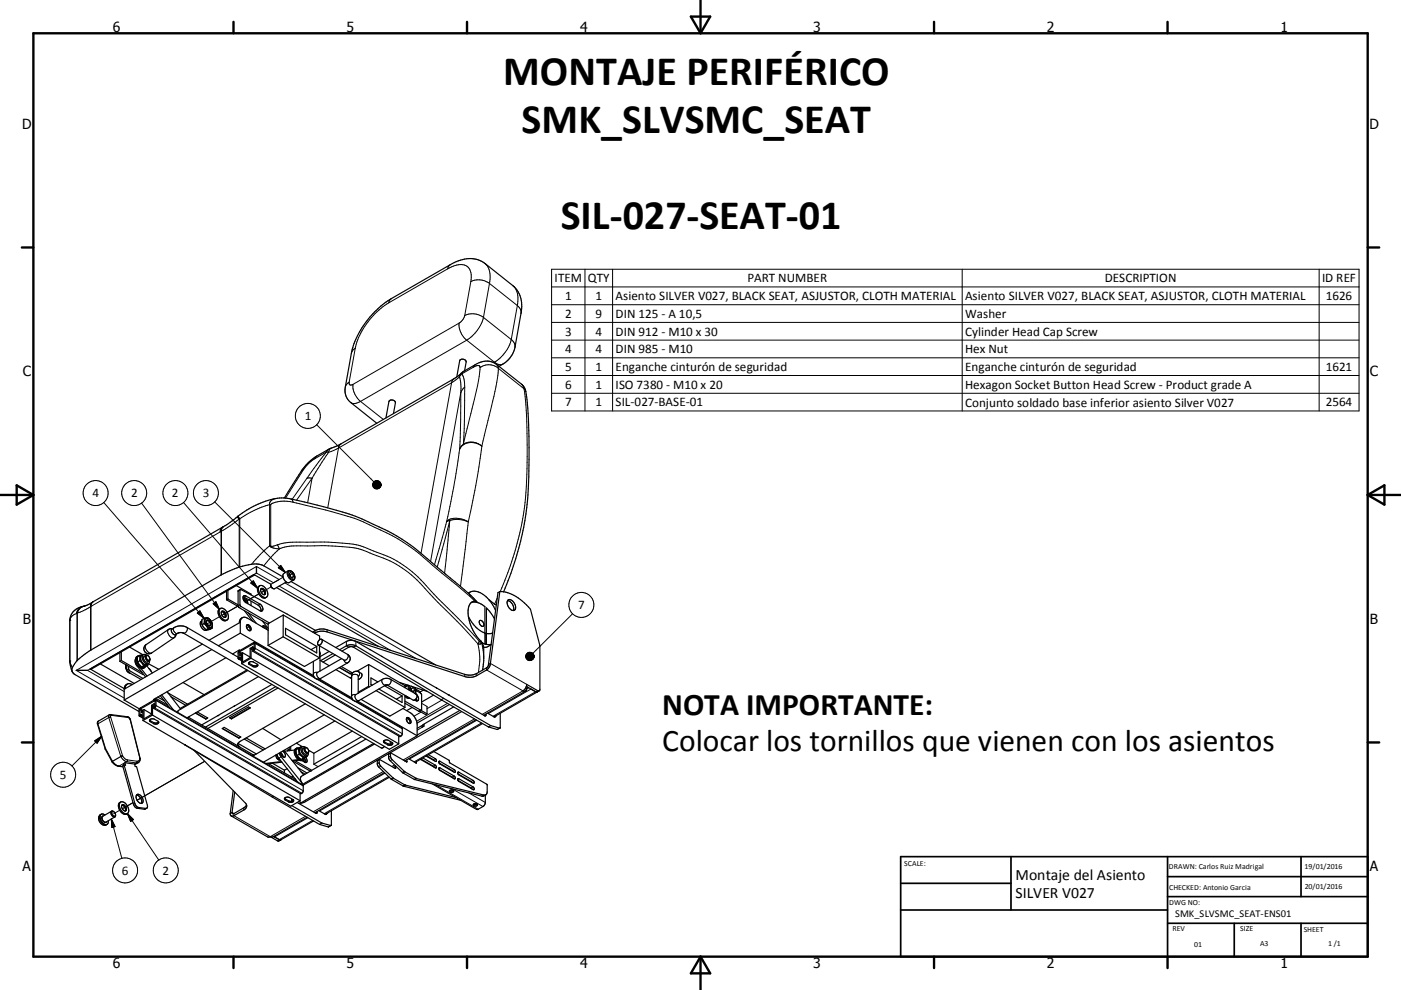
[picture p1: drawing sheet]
<svg xmlns="http://www.w3.org/2000/svg" width="420mm" height="297mm" viewBox="0 0 420 297" stroke-linecap="round" stroke-linejoin="round" font-family="sans-serif">
<g fill="none" stroke="#000" stroke-width=".3">
<path d="M135 79.4l-.4 .4-.4 .9M145.4 79a6.1 6.1 0 0 1 1.3 6M116.5 90.9a23 23 0 0 0-10 13.6M117.3 89.6l-.4 .4-.4 .9M134.2 80.7l-17.7 10.2M134.2 80.7a5.5 5.5 0 0 1 6-.6 4.7 4.7 0 0 1 1 4.4M137.7 96.9a6.1 6.1 0 0 0 2.2 5.2M137.7 96.9l-31.9 18.4M139.3 94.7a5.4 5.4 0 0 1 5.6 .5M139.3 94.7l-.7 1.4-.9 .8M141.2 84.5a5.4 5.4 0 0 1 5.5 .5M141.2 84.5l-1.9 10.2"/>
<path d="M144.9 95.2a11.6 11.6 0 0 1-5 6.9M144.9 95.2l8.4 6.7M146.7 85l-1.8 10.2M146.7 85l8.4 6.7M153.7 85.7a6 6 0 0 1 1.4 6M155.1 91.7a2.51 2.51 0 0 1 1.1 2.3M155.1 91.7l-1.8 10.2M165.4 80.8h242.1v42.5h-242.1zM165.4 86.1h242.1M165.4 91.4h242.1M165.4 96.7h242.1M175.4 80.8v42.5"/>
<path d="M183.7 80.8v42.5M288.5 80.8v42.5M395.5 80.8v42.5M104.7 114.7l-.8 .6-.4 .9M104.7 114.7a.66 .66 0 0 0 .3 .8 .66 .66 0 0 0 .8-.2M105.8 115.3a6 6 0 0 0 2.3 5.1M106.5 104.5l-.8 .7-.4 .8M106.5 104.5l-1.8 10.2M135.4 114.8l-33.9 19.6M135.4 114.8l-9.2 51.2M136.2 113.6l-.5 .4-.3 .8M137.7 113.1l-2.3 1.7"/>
<path d="M137.7 113.1l.4 1.5 .1 3.1M138.2 117.7l-.4 17M138.2 117.7l-9.1 50.7M138.3 112l-.6 1.1M138.4 112.2l-.7 .9M138.4 112.2a6.2 6.2 0 0 1 .9 4M139.1 111.4l-.7 .8M139.3 116.2l-.4 17.1M139.3 116.2l-1.1 1.5M139.9 102.1l-31.8 18.3M139.9 102.1l8.3 6.6M141.9 110.2l-3.5 2"/>
<path d="M141.9 110.2l1.5-.5 .4 .1 .1 .5M142.6 109.4l-.7 .8M143.9 110.3l-.7 5.3-4.3 17.7M143.9 110.3a4.3 4.3 0 0 1 5.5 .2M148.2 108.7a2.27 2.27 0 0 0 2.6 .5M148.2 108.7l-.2 .1M148.9 109.3l.4 .5 .1 .7M149.4 110.5l7.7 6.1M149.4 110.5v.7a212.9 212.9 0 0 1-4.9 22.7M153.3 101.9a2.47 2.47 0 0 1 1.1 2.3M153.3 101.9a11.4 11.4 0 0 1-5.1 6.8M156.4 115.3l.7 1.3"/>
<path d="M157.1 116.6l.3 2.4a207.7 207.7 0 0 1 .2 29.8 93 93 0 0 1-7.6 28.7M157.1 116.6l.5 .9M165.4 102h242.1M165.4 107.3h242.1M165.4 112.7h242.1M165.4 118h242.1M94.4 137.6l-1.6 1.2-1.6 1.8-5.6 8.8M94.9 127.4l17.2 17.2M95.1 136.8l-.7 .8M97.9 135.6l-3.5 2M97.9 135.6l.6 .1M97.9 135.6l-3.8 4.9-6.5 9.3"/>
<path d="M98.5 135.7l-4.9 7.8M98.6 134.8l-.7 .8M99.3 134.4l-.5 .5-.3 .8M101.5 134.4l-3 1.3M101.5 134.4l-3.2 18M102.2 133.2l-.5 .6-.2 .6M108.1 120.4a2.73 2.73 0 0 1-3 .4M108.1 120.4l6.8 5.4M137.8 134.7l-1.8 11.4-2.1 10.4M138 134.4l-.2 .3M138.9 133.3l-.9 1.1M138.9 133.3a4.6 4.6 0 0 1 5.2 .3"/>
<path d="M144.1 133.6a4.5 4.5 0 0 0-6.1 .8M144.1 133.6l.4 .3M144.5 133.9l-1.9 11.8-2.2 10.9M31.1 150.8l30.1 34.7M42.4 150.9l23.4 31.9M55 150.8l22.2 25.7M64.4 150.6l21.2 21.2M66 159.6l-38.7 22.3M66.6 158.2l-.3 .3-.3 1.1M66.7 158.2l-.4 .9v13.4M66.8 158.1l-.4 1v13.3M67 158l-.3 .2"/>
<path d="M71.2 155l.4 .8M71.3 154.9l.4 .8M71.3 154.9h.1M71.4 154.9l.5 .8M71.4 154.8v.1M71.6 155.8l-2.6 2-3 1.8M71.7 155.7l-.1 .1M71.7 155.7v14.4M71.9 155.7v14.4M71.9 155.7h-.2M80.8 151.4l-4.6 1.7-4.3 2.6M80.8 151.4v12.4"/>
<path d="M80.8 151.4h.4M81.2 151.4v12.5M82.6 149.6a1.85 1.85 0 0 0-1.8 1.8M87.3 149.7l.4 .3 .2 .7M87.9 150.7a8 8 0 0 0-6.7 .7M87.9 150.7l9.7 2.3a63.5 63.5 0 0 1 12.3 4 61.2 61.2 0 0 1 16.3 9.6l14.8 12.4M91 140.8l-.7 .6M92 143.5h1.6M93.6 143.5l-4.7 6.6M93.6 143.5l-1.4 7.3M133.9 156.5a5.3 5.3 0 0 1 6.5 .1M133.9 156.5l-3.6 12.9"/>
<path d="M134.9 156.2l-1.6 15.8M134.9 156.2l-3.8 13.9M134.9 156.2l-1 .3M134.9 156.2l2.5-.4 1.4 .2 1.6 .6M140.4 156.6l-2.3 19.3M71.9 177l-.5 .4M73.7 178.8l-.5 .3M75.2 174.9l.8-.7 1.2 2.3zM77.6 178.2l-3.9 2.3M80.8 163.8h.4M80.8 163.8l1 .6 1.9 .3M80.8 163.8l-2.8 2.6-2.6 2.9"/>
<path d="M81.2 163.9h.1M81.3 176.1l-2.9 1.7 .3-.3M83.1 163.5l.6 1.2M83.1 163.5a21.1 21.1 0 0 1 8.9-.8h7.4a28.3 28.3 0 0 1 9.7 1.4l2 .8a35.5 35.5 0 0 1 18.2 12.5l9.7 9.8 4.7 5.2M83.1 163.5l-1.8 .4M83.4 170.3l.8-.7 1.4 2.2zM83.7 175.8l33.4 19.3M83.7 164.7l1.1-.4a15.5 15.5 0 0 1 5.2-.5h2.2a75 75 0 0 1 15.3 .8l3.4 1.3a35.2 35.2 0 0 1 18 12.3l9.7 9.8 4.7 5.2M83.7 164.7l-2.4 2.4-2.2 2.7M84.9 173.2l-3.7 2.1M85.3 171.9l-.4 .3M85.4 174.9l39.4 22.7"/>
<path d="M86.4 171.3a1.83 1.83 0 0 0 1.6 2.7M86.6 171.4a1.57 1.57 0 0 1 1.5 .8 1.57 1.57 0 0 1-.1 1.6 1.65 1.65 0 0 1-1.4-2.4zM140.7 178.2l.3 .8M141 179l1.3 1.3M149.1 179.5l-.8 1.7M20.9 186.2h.1M20.9 198.3h.1M20.9 198.3l.8 2M20.9 186.1v12.2M22.9 184.1a2.41 2.41 0 0 0-2 2.1M23.1 184v14.2M23.1 184l-.2 .1"/>
<path d="M23.2 183.9v14.2M23.2 183.9l-.1 .1M24.7 182l-1.2 .9-.4 1.1M24.9 181.9a2.78 2.78 0 0 0-2 2.2M25 181.9l-1.1 .6-.7 1.4M25.2 181.8l-.3 .1M27.1 182l-2.1 1.2-1.8 .7M27.2 182v13.1M27.2 182h-.1M27.2 181.5l-.1 .5M27.2 181.4v.6M27.3 181.9v13.1"/>
<path d="M27.3 181.9l-.1 .1M27.4 181l-.2 .4M27.7 180.7l-.4 1.2M27.8 180.7l-.6 .8M27.9 180.6l-.4 .2M37.8 199.5l.2 1.4M41.2 199.6l-.2 .1M43.2 196.9a1.16 1.16 0 0 0 1 1.7M43.8 193.4a1.82 1.82 0 0 0 1.6 2.5M50.5 188.9a1.82 1.82 0 0 0 1.6 2.4M52.1 188.4a1.2 1.2 0 0 0 1.1 1.6M56 188.2a1.15 1.15 0 0 1-1 1.7"/>
<path d="M59.2 183.9l.7-.6 1.3 2.2zM63.9 181.1l.8-.6 1.1 2.3zM65.8 185l-3.7 2.2M66.9 184.4l4.4-2.5-4.7 2.7M71.7 197.3h.1M71.7 195.8l.5 .3M71.8 197.7l.6 .3M71.8 195.5l.7 .4M71.9 181.5l-.5 .3M72 186.7l-.2 .1M72.2 181.9l-.5 .4M74.8 199.1v.3"/>
<path d="M75.8 199.6v.4M76.1 195.2l44.1 25.6M76.1 193.1l.1 .1M76.5 193l18 10.5M76.5 194.5l44.1 25.6M78 181.2l-.6 .4M94.4 189.2v.6M95.8 195.9l.1 .3M98 188.9v.7M103.1 198a1.02 1.02 0 0 0 1.1 .9M103.8 192.4v1.4l.8 .4M104.2 196.3a1.15 1.15 0 0 1-1 1.8"/>
<path d="M106.7 192.4v1.4M143.3 193.2l.6 4.2-.5 4.3M143.7 192.4l.3 .2M143.7 192.4l-.4 .8M144.1 192.6h-.1M144.1 192.4l.3 .4M144.1 192.3v.3M144.3 193.1h-.1M144.4 192.8l-.3 .4h-.8M144.4 192.7v.1M144.4 192.8l.6 4.7M145.4 189.9l.4 .2"/>
<path d="M147 199l10.9 6.3M171.7 184.1l-12 11.9M27.1 200.7h.3M29.3 217.3h-.1M29.4 217.2l-.1 .1M29.4 217.2l2.2 7.4 2.1 3.8M29.5 216.3l-.1 .9M32.6 215.3l3.6 11.7a2.69 2.69 0 0 0 1.8 1.5M32.6 215.3l-3.2 1.9M32.8 214.5l-.2 .8M33.2 215.1l3.6 11.7 .7 .9 .7 .3M33.2 214.4l.2 .2"/>
<path d="M33.2 215.1l-.6 .2M33.4 214.6l5.1 .7M33.4 214.6l-.3 .2 .1 .3M37.2 207.5l-10.9-6.4 50.6-29.2 5.1 2.9 1.7-.9-6.8-3.9-54 31.1 14.3 8.3M37.5 206.6l-.3 .2M38.2 215l.3 .3M38.5 215.3l.5 .6M38.6 200.7l-.6 .3M38.9 201.2l-.6 .4M39 215.9h.1M39 215.9l2.9 11.5-.2 .7-.6 .3M39.1 215.9v.1"/>
<path d="M42 212.9l.5 .4M42 214.4l.1 .1M42.1 212.7l.7 .4M42.1 214.8l.8 .5M45.1 216.2v.3M46.1 216.8v.3M46.4 212.4l44.1 25.6M46.4 210.2l.1 .1M46.8 211.6l44.1 25.6M46.8 210.2l44.1 25.6M94.8 203.7l11.1 6.4M95.1 201.8a1.17 1.17 0 0 0 1 1.7"/>
<path d="M95.3 201.7a1.09 1.09 0 0 0-1.4 .5M105.4 202.9a1.13 1.13 0 0 1 2 0M106.3 210.3l14.3 8.4M106.6 208.4a1.18 1.18 0 0 0 1 1.8M106.7 208.4a1.07 1.07 0 0 0-1.3 .5M107.6 201.6a1.09 1.09 0 0 1-.2 1.5M114.7 203.8a1.15 1.15 0 0 0 1 1.7M117.1 203.8a1.15 1.15 0 0 1-1 1.7M122.5 205.6l-.1 .6 .2 .8M122.6 215.8l-.7 .4M122.8 205.7l-.1 .6 .3 .9M124.3 206.2a1.28 1.28 0 0 1 0 1.8"/>
<path d="M124.6 208.2h.1M126 207.5v.5M126.1 213.1l-.5 .3M126.2 213.6l-2.1 1.3M126.4 211l1.6 .9M126.6 218.2l-1.5 .9M132.5 210l-4.5 2.6M134.2 211l-9.3 5.4M139.3 202.3v.7M142.3 215.7l-21.4 12.3M142.9 202v.7M142.9 216.1l-20.2 11.6"/>
<path d="M144.4 216.9l-20.3 11.7M145.7 214.5l-.4 .2M145.9 200.3v.7l10.9 6.3-12.2 7M148.6 214.8l-.5 .3M149.7 218.5l-.6 .4M157.2 206.9l.6 .3M159.2 206.7l-12.8 7.4M161.2 207.2l-13.4 7.7M28.4 222.3l2.1-1.4-1.4 2.1zM30.5 220.9l-8.9 8.9M33.7 228.4l1 1 1 .5M35.7 229.9h-.2"/>
<path d="M35.7 229.9l1.2 .1M37 229.1l-1.3 .8M38 228.5l3.5 .3M38 228.5l-.6 .3M38.2 228l-.2 .5M38.2 228l2.9 .4M41.1 228.4l-.1 .4-.7 .4M61.4 228.4l-20.3 11.7M71.6 223.8v.1M84.3 227.1l-.7 .4M85.5 239.7v.3M86.7 225.2h-.1"/>
<path d="M90.6 235l-.3 .2M90.8 224.5a1.15 1.15 0 0 0 1 1.7M94.1 226v3.3l1.3 .7M113.7 228.8l-.6 .3M113.7 227.9l-.6 .4M114.2 229.9l-.6 .3M114.9 231.5l-21 12M115.2 222.5v.4M115.4 232l-19.6 11.3M116.2 223.1v.4M116.5 233l-19.3 11.1M117.1 226.8l-.6 .4"/>
<path d="M117.1 226l-.6 .3M117.6 227.9l-.6 .3M117.8 233.4l-.6 .3M118 233.5l-.5 .4M118.3 229.5l-.8 .5M118.6 230.5h-.1M121.2 231.4l-.6 .3M121.3 235.5l-.5 .3M121.4 231.6l-.5 .3M121.5 235.5l-.5 .4M122 228.5l-.1 .1M124.8 233.5l-.6 .3"/>
<path d="M124.9 228.8l-.2 .1M124.9 233.6l-.5 .3M130.5 229.5l-.6 .4M130.5 227.6l-.6 .3M130.7 235.5l12.7 7.3M131.9 228.4l-.3 .2M131.9 230.4l-.3 .2M135.6 236.7l9.2 5.3M136.2 230.9l-.6 .3M136.2 232.8l-.6 .4M137.6 231.7l-.4 .2M137.6 233.6l-.4 .2"/>
<path d="M140.6 237.9l4.9 2.8M141.8 234.1l-.5 .4M141.8 236.1l-.5 .3M145 238.5l-.5 .3M30.2 244.4a2.03 2.03 0 0 0 1.7 3M30.8 244.9a1.13 1.13 0 0 0 1 1.7M30.9 244.8a1.09 1.09 0 0 0-.4 1.1 1.09 1.09 0 0 0 .9 .8l.6-.2M33.4 245.7l3.1 11.8M33.4 245.7l1.1 2.3-1 .2zM35.9 243.1l-1.8 1.1M37 242.4l2.9-1.6-3.2 1.9M38.2 244.1l9.4 13.9"/>
<path d="M38.2 244.1l1.8 1.8-.8 .5zM40.4 241.1l-.4 .2M41.5 242.2l-.4 .3M43.7 242.5l-.4 .3M69.6 243.8l.5 .3v.6l10.9 6.3 10.6-6.1M73.1 242.4v.6M86.5 240.3v.3M91.6 240.1v.4M92.3 245.3l-10 5.8M93.7 246.1l-10.6 6.1M95.1 243.7l-.5 .3M97.9 244.1l-.4 .2"/>
<path d="M99.1 247.7l-.7 .4"/>
<circle cx="92.3" cy="124.8" r="3.8"/>
<circle cx="28.7" cy="147.9" r="3.8"/>
<circle cx="40.2" cy="147.9" r="3.7"/>
<circle cx="52.6" cy="147.9" r="3.7"/>
<circle cx="61.7" cy="147.9" r="3.7"/>
<circle cx="174.3" cy="181.5" r="3.7"/>
<circle cx="18.9" cy="232.4" r="3.8"/>
<circle cx="37.5" cy="261.1" r="3.8"/>
<circle cx="49.7" cy="261.1" r="3.8"/>
</g>
<g fill="none" stroke="#000" stroke-width=".36">
<path d="M139.3 111.3l.5-2.7a1.07 1.07 0 0 0-.9-.8 1.07 1.07 0 0 0-1.1 .5l-.9 4.8M149.6 109.9a9.2 9.2 0 0 0 3.5-2.8l1.2-2.4 1.9-10.7a8.3 8.3 0 0 0-2.5-8.3l-8.3-6.7a8.4 8.4 0 0 0-9.2-.2l-18.9 10.8a26.9 26.9 0 0 0-12 16.4l-1.8 10.2a4.7 4.7 0 0 0 1.6 4.6l7.9 6.2M118 124.1l.5-3.2a1.07 1.07 0 0 0-.8-.9 1.07 1.07 0 0 0-1.1 .5l-.9 4.9M85.2 149.4l3.1-5a19 19 0 0 1 6.4-7.4l4.2-2.4 3-1.3 34.3-19.7 2.6-2.1 3.8-2.1a5.2 5.2 0 0 1 6.3-.1l7.5 6a3.6 3.6 0 0 1 1.2 2.2 168.3 168.3 0 0 1 .1 36.7 95.5 95.5 0 0 1-6.7 23.4M67.9 177.4v2.5M67.9 179.9l3.5 2.1M68.3 179.7l3.1 1.8M68.3 179.7l-.4 .2M68.3 177.1v2.6M70.8 175.7l4.5 2.5v.3M71.4 177.2v4.8M71.5 177.2h-.1"/>
<path d="M72 176.8l-.5 .4M72.9 179l.2-.3h.4l4.6 2.7a1.11 1.11 0 0 1 .7 .9 1.11 1.11 0 0 1-.5 1l-4.6-2.5-.7-.9M72.9 179l.1 .9M72.9 179l4.5 2.6a1.75 1.75 0 0 1 .8 1.7M73 179.8a1.05 1.05 0 0 1 1.3 1.3M73 179.9l.8 .9M76.4 172.5l-49 28.2M76.9 170v1.9M77.8 175.8a2.22 2.22 0 0 1 2.5 2.5 .99 .99 0 0 1-.8 1 .99 .99 0 0 1-1.1-.6 2.36 2.36 0 0 1-.6-2.9zM77.9 175.7a1.87 1.87 0 0 0 .1 3 1.28 1.28 0 0 0 1.9 .5M78.2 176.7a1.04 1.04 0 0 1 1.2 .4 1.04 1.04 0 0 1-.1 1.3 1.4 1.4 0 0 1-1.1-1.7zM78.2 176.7a1.41 1.41 0 0 1 1.1 1.7"/>
<path d="M81.1 175.2l.2 .7M81.2 175.3l-5.1-2.9-49.1 28.3 10.2 5.9M81.2 175.9l.6 .7M81.3 175.9l.6 .7M82.9 176.3l30.5 17.6M84.9 173.1l-6-3.4-.8-.3a17.6 17.6 0 0 0-10.5 2.4l-40.3 23.2a12.2 12.2 0 0 0-5.8 5.8 1.6 1.6 0 0 0 1 1.6l19.2 11.1M85.3 171.9l1.1-.6a1.77 1.77 0 0 1 1.7 .8 1.77 1.77 0 0 1-.1 1.9l-1.3 .8a1.94 1.94 0 0 1-1.8-2.6M85.8 174.6l-3.5 2h-.4M86.8 172.5h.2M87 172.5l.2 .6M87.3 174.5l43.3 25M87.7 172.1l-.7-.4-.3 .5 .3 .8 .7 .4 .3-.5"/>
<path d="M87.7 172.1l.3 .8M87.7 172.1l-.7 .4M88 172.9l-.5 .4M140.4 178a3.8 3.8 0 0 1 4.9 .7 11.8 11.8 0 0 1 3.3 4.5M140.9 177.7l-.5 .3M146.5 179.9l1.9 1.4 .4 .1M149.8 177.5l-.5 .3-2.9 21.5M149.8 177.5l1.2 .1M149.8 177.5l-2.8 21.5M151 177.6a13.7 13.7 0 0 1 8 5.2l2.9 10.9v13.3l-.6 .3-3.4-2-.1 .8M30.1 199.2l10.1 5.8M35.9 198.4l7.1 3.9"/>
<path d="M35.9 195.8v2.6M36.4 198.2l-.5 .2M36.4 195.6v2.6M36.4 198.2l6.2 3.6M37.8 199.4l-.1 .8 .3 .9M38 199.6v1.4l.3 .6 4 2.2M38.6 199.9l.2 1.3 4.1 2.3M38.9 194.1l4 2.4M40.6 197.8a1.98 1.98 0 0 0 .4 1.9l2.6 3.4M40.6 197.8a3.1 3.1 0 0 0 1.6 2.6M41.3 198.6l1.2 1.5M41.3 196.9a2.38 2.38 0 0 0 1.9 3.5l.1-.1"/>
<path d="M41.3 196.8l-.4 .3-.3 .7M41.7 196.7l-.4 .2M41.9 196.6v1.6M41.9 198.2l1.2 1.5M41.9 196.6l-.6 .4v1.6M41.9 198.2l-.6 .4M42.8 196.5l-.9 .1M42.9 196.5a1.88 1.88 0 0 0 1.5 2.6M42.9 196.5l.5-.2 .4 .3M43 196.4a1.6 1.6 0 0 0-.8 1.5 1.6 1.6 0 0 0 1 1.4l.6 .1 .7-.3M43.1 199.7l-.6 .4M43.6 200l-.3 .3"/>
<path d="M43.7 196.6l-.5 .3M43.8 196.6l.6 .1M43.8 196.6a1.12 1.12 0 0 0 1 1.7M44 199.8l1.7 2.1M44.3 199.6l-1.2 .1M44.3 199.6l-.6 .4-1.2 .1M44.3 199.2v.4M44.5 199.1l3.1 1.7M44.7 198.3l-.5 .3M44.8 198.3l-.1 .6-.3 .2M44.9 197.9a.68 .68 0 0 1-.8 .1 .68 .68 0 0 1-.3-.8 .48 .48 0 0 1 .4-.6 .48 .48 0 0 1 .5 .5l.2 .6-.1 .6M51.6 188.7l-1 .1-6.8 4.6a1.5 1.5 0 0 0-.4 2.1 1.5 1.5 0 0 0 2 .4l6.9-4.7 .5-.9"/>
<path d="M54.9 189.9l-1.3-.1-1 .6a1.21 1.21 0 0 1-1.1-1.6 4 4 0 0 1 4.5-.6l15.4 9M54.9 189.9h.1M55 189.9l59.3 34.5h.4l.5-.5M60.5 186.3a1.68 1.68 0 0 0 .6 2.7l.4 .1 .6-.1M60.5 186.3l.1 1.1M60.6 187.4l1.2 1.5M60.7 193.3l-23.2 13.3a1.31 1.31 0 0 1 .6-1.4 1.31 1.31 0 0 1 1.6 .2M61.2 185.5l-.6 .3-.1 .5M61.2 187.1l1.2 1.5M61.2 185.5l1.2-.1 .4 .3M61.2 185.5v1.6M61.2 187.1l-.6 .3"/>
<path d="M61.8 188.9h.4M61.9 186.8a.52 .52 0 0 1 .1-.7 .52 .52 0 0 1 .7 .1 .92 .92 0 0 1 .2 1.6l-.5-.2-.4-.6M61.9 186.8a.51 .51 0 0 1 .5-.7 .51 .51 0 0 1 .5 .6 .56 .56 0 0 1 0 1 .56 .56 0 0 1-.8-.5l-.1-.2M61.9 186.8l.1 .2M62.4 188.6l-.6 .3M62.8 185.8a.81 .81 0 0 0-1.2-.2 .81 .81 0 0 0-.1 1.2 1.5 1.5 0 0 0 2 1.3l.1-.8M62.8 185.8l.5 .6M62.8 185.7l.6 .7M63.3 186.4l.3 .9M63.4 186.4l.3 .9M63.5 194.9l-26.3 15.1M63.6 188.5l-.6 .3-.8 .1"/>
<path d="M63.6 188.5l-1.2 .1M63.7 187.3l-.1 1.2M65.8 182.7a2.26 2.26 0 0 0 .9 3.3l.7 .3 .7-.3M65.8 182.8a1.4 1.4 0 0 1 2.2 .7 1.58 1.58 0 0 1-.2 2.6 2.62 2.62 0 0 1-2-3.3zM66.1 182.6l-.3 .1M66.4 183.5a1.41 1.41 0 0 1 1 1.7M66.5 183.4a1.17 1.17 0 0 1 1.1 .6 1.17 1.17 0 0 1-.1 1.2 1.24 1.24 0 0 1-1-1.8zM67.7 197.3l-21.7 12.6 .2 .1M71.4 182l9 5.3M71.5 197.7l.9 .5M72 196.6l.4 .3M72 196.6l.4-.3v2.8"/>
<path d="M72 195.1l-.3-.1-2 1.2M72 189.9l-6.5 3.8M72 189.9l22 12.8M72.1 197.2v.3M72.1 197.2l.3 .2M72.1 197.5l.3 .2M72.4 199.1l44.3 25.7 2.8-1.6M72.6 185.3l-.6 .5-.2 1-9.1 5.3M72.7 195.8l-.7 .5v.3M72.7 195.8l2.3 1.3M73.3 183.2l2.5 3.2M74 187.6l.7 .5"/>
<path d="M74 187.5a1.09 1.09 0 0 1 1.1 .5 1.09 1.09 0 0 1-.1 1.2 1.22 1.22 0 0 1-1-1.7zM74.4 183.8l2.5 3.2M74.6 198.8l1.2 .8a1.18 1.18 0 0 0 1.4-.2M74.6 198.8l1.1-.3 1.3 .7a.56 .56 0 0 1 .1 .8 .56 .56 0 0 1-.7 .1l-1.8-.8zM74.7 188.1l.3 .6-.1 .5M74.8 188.1l-.9 .1M75.3 197.5l-2.9 1.6M75.3 197.5l44.2 25.7M75.3 180.3v1.4M75.3 194.7v2.8M75.3 194.7l.6 .3M75.8 194.1l-.8 .4v2.8l-2.3 1.3v-2.8"/>
<path d="M75.8 194.4l-.5 .3M75.8 194.4l.4 .2M75.8 194.1v.3M75.8 194.1l.4 .2M75.8 195.4l44.1 25.6 .5-.4 .2-2.2-13.8-8M76.1 193.1l-4.4 2.5v1.7l.4-.1M76.1 193.1h.1M76.2 193.1v1.5M76.2 194.6l-.4 .5v.3M76.4 192.7l17.7 10.4M76.4 192.8h-.3l-4.4 2.5-.3 .6v1.6l.2 .2 .5-.2M76.4 192.8l.1 1.8-.7 .8"/>
<path d="M78.6 188a.76 .76 0 0 1 .9-.1 .76 .76 0 0 1 .4 .7l.1 .3M78.6 188l.7 .4M78.7 186.3l1.7 2.2M80.4 193.6l10.9 6.4 4.5-2.6M80.4 189.1v4.5M80.4 189.1l-6.2-3.6a1.3 1.3 0 0 0-1.5-.2 1.3 1.3 0 0 0-.7 1.4v3.2M80.8 186.9l-8.7-5.1-.1-4.9h.2l13.9 7.3 8.5 4.9M84.9 191l10.9 6.4M84.9 191l-4.5 2.6M84.9 184.5l-4.5 2.6v2M84.9 184.5l10.9 6.3v1.1M84.9 184.5v6.5"/>
<path d="M85.6 188.5l9.4 5.4v2l-9.4-5.4zM93.7 189.6a4.8 4.8 0 0 1 4.3-.7l41.3 13.4a4.6 4.6 0 0 0 3.6-.3l3.1-1.8 .4-.9M94.3 189.9a4.7 4.7 0 0 1 3.7-.3l41.3 13.4a4.8 4.8 0 0 0 3.6-.3l3.4-2 .6-.9 .1-.8M95 193.9l-1.8 1M95.4 193.5l7.8 4.6M95.7 192.1a.55 .55 0 0 1 .8-.3 .55 .55 0 0 1 .1 .9 .74 .74 0 0 1-.5 .8 .74 .74 0 0 1-.9-.2zM95.8 195.4l.1 5.9M95.8 193.8v3.6M95.9 198.1l2.8 1.6M96.4 191.8l7.8 4.5a1.4 1.4 0 0 1 .8 1.3 1.4 1.4 0 0 1-.8 1.3l-8.2 4.7a1.41 1.41 0 0 1-2.1-1.2v-4M98.7 195.4l-2.8 1.6M99.8 196.1l-3.7 2.1"/>
<path d="M100.5 196.5l-3.7 2.1M100.7 194.3l3.1-1.9a3.2 3.2 0 0 1 2.9 0l4.2 2.5M102.3 200l3.3 1.8-.6 .4M102.4 197.6l-7.3 4.2M106 194.2l26.3 15.7M106 194.2l-1.1-.2-2.4 1.3M106.7 193.8l26.3 15.7M106.7 193.8l-.7 .4M106.7 193.8a3.2 3.2 0 0 0-2.9 0l-2 1.1M110.5 199.4l10.9 6.3v.6M110.5 199.4l-3.5 2M110.5 199.4v6.5"/>
<path d="M110.9 194.9h.1M110.9 194.9l20 11.5M114.5 196.9h.1M140.4 184.9a8.3 8.3 0 0 0 6.2 5.2l1.1-.2M142.9 180.6a26.6 26.6 0 0 0-5-4.8l-8.4-7a60.7 60.7 0 0 0-19.2-12.3l-5.6-2.3-11.5-3.1a32.3 32.3 0 0 0-8.8-1.7 27.8 27.8 0 0 0-15.4 7.3l-42.5 24.7a9.7 9.7 0 0 0-4.9 2.5l-.5 1.3-.2 .9v12.2l.7 3.2M142.9 180.6l-.1-.2a1.94 1.94 0 0 0-2.4 2 13.6 13.6 0 0 0 4.1 10.4M142.9 180.6l.1 .2M143 180.8h-1.7M143 180.8l2.4 1.2v11.2M143.8 186.2a1.03 1.03 0 0 1 1.1 .5 1.03 1.03 0 0 1-.2 1.2 1.29 1.29 0 0 1-.9-1.7zM144.5 192.8l.5 1.4M144.5 192.8l.9 .4"/>
<path d="M145 194.2v4l-.3 2.8M145.4 193.2l.3 .1M145.7 190.1v3.2M145.7 193.3h.1M145.8 193.3h1.5M147 199l-.6 .3M147.2 193.5l-1.1 .6-1.1 .1M148.2 185.7l-.9-1.5-1.5-1.8v10.9M152.2 180.2a1.19 1.19 0 0 1 1.9 .6 1.42 1.42 0 0 1-.2 2.4M152.2 180.2a2.43 2.43 0 0 0 1.7 3M152.2 180.2a2.38 2.38 0 0 1 1.7 3M22.9 201.1h3.4"/>
<path d="M37.2 210l4.6 2.7M38.2 205.2l-.7 .5-.2 .5-.1 3.8M38.4 201.6l.7 .4M41.8 214.8l1.1 .7M42.2 200.4l1.9 2.4M42.4 214.3v.3M42.4 213.7l.5 .3M42.4 213.7l.5-.3v2.8M42.4 214.3l.5 .3M42.4 214.6l.5 .3M42.9 216.2l44.3 25.7 2.8-1.7M43.2 212.9l2.2 1.3"/>
<path d="M43.2 212.9l-.8 .4v.4M43.3 200.3l-.4 .2-.7-.1M44.6 200.5l.7 .9M44.9 216l1.6 .9h.6l.5-.3M45 215.8l1-.1 1.3 .7a.51 .51 0 0 1 .2 .6 .51 .51 0 0 1-.6 .3l-.7-.1-1.3-.8-.1-.2zM45.7 214.5l-2.8 1.7M45.7 214.5l44.3 25.7M45.7 211.7v2.8M45.7 211.7l.6 .4M46.1 212.5l44.1 25.7 .7-.8v-1.8M46.1 212.5l.7-.7v-1.6l-.2-.3-4.7 2.7-.2 2.1 .3 .2 .4-.3M46.2 211.1l-.8 .5v2.8l-2.2 1.3v-2.8"/>
<path d="M46.2 211.5l-.5 .2M46.2 211.5l.3 .1M46.2 211.1v.4M46.2 211.1l.3 .2M46.3 209.7l.2 .2M46.4 210.2l-4.4 2.6v1.6l.4-.1M46.4 210.2h.1M46.5 210.2v1.7l-.4 .3v.3M46.7 209.9l44.2 25.7M46.7 209.5l3.5 2M47.3 209.1l1.9 1.1M48 208.7l2.9 3.6"/>
<path d="M48.5 208.5l3.5 4.5M50.1 207.5l4.1 5.3M50.3 207.9l5.9 3.4M51.3 209l4.4 2.6M54.9 204.8l6.3 3.6M56.4 215.1l19.6 11.4M58.6 213.9l3.1 1.8M58.7 213.9l3 1.7M59.2 213.6l3.1 1.8-.6 .3M61.7 215.6v.1M62.2 215.3l-.5 .3M65.3 214.7h.1"/>
<path d="M65.3 214.7l-4.8 2.8M66.6 218.6l.6-.4 5 2.9-.6 .3zM66.7 218.5l4.9 2.8M68.8 215.3l5.7-3.2 .6 .3-5.7 3.3zM69 215.2l.4 .3M69.4 215.5v.2M70.3 211.8h.1M74 201l-20 11.6M74.3 201.2l-20.8 11.9-.3 .6M74.9 212.3l-5.5 3.2M77.5 203l-21.4 12.3M78.7 218.5l5.5 3.5"/>
<path d="M81.5 205.3l-16.2 9.4M82.6 206l-21 12.1M83.3 206.4l-21 12.2M91.5 211.2l-19.4 11.2-.7 .6-.2 .7M95.3 203.8l10.3 5.9M95.7 203.7l9.7 5.7M97.2 214.5l-21.4 12.3M100.4 216.3l-21.4 12.4M100.7 200.9l4.7 2.7M101.7 200.3l3.3 1.9M101.8 200.3l3.2 1.8 .5-.3M105 202.1v.1"/>
<path d="M105.4 203.1l-.4 .3M105.6 219.3l-11.5 6.7-1.6-.9M106.6 208.4l8.1-4.6a2.52 2.52 0 0 1 2.4 0l7.9 4.7M107.2 210.3l17.9 10.4M107.4 203.8a1.19 1.19 0 0 0 .9-1.8l-.7-.4a1.42 1.42 0 0 0-1.5 0 1.42 1.42 0 0 0-.7 1.3v6a1.44 1.44 0 0 0 2.2 1.3l8.1-4.7h.4M107.4 202.9v5.1M108.2 209.8l8.7 5 4.5-2.6M110.5 205.9l.3 .2M110.5 205.9l-3.1 1.8M112.8 207.2l8.6 5M113.3 204.6l-2.1-1.2v1.9l.4 .3M113.6 206.7l6.9 4.1 .1-2"/>
<path d="M115.3 205.8l5.3 3M115.8 205.5h-.1M115.9 205.5h.1M116.1 205.5l7.8 4.5h.4M119.7 204.7l8.5 2.8M120.6 208.8l-1.7 1M120.8 212.6l2.1 1.2a4.8 4.8 0 0 1 2.2 3.7v3.2M121.4 211l4.2 2.4 .7-.3M121.4 210.3l4.8 2.8M121.4 208.6v3.6M121.4 205.8h.6M121.4 208.9l.7 .5 .8 .1"/>
<path d="M121.8 208.8l.9 .6M121.9 215.4a1.01 1.01 0 0 1 1.1 .5 1.01 1.01 0 0 1-.1 1.2 1.31 1.31 0 0 1-1-1.7zM121.9 215.4a1.28 1.28 0 0 1 1 1.7M122.2 205.5l.2 .1M122.4 205.6l-1 .6M123.1 206.6l.2 .1M123.3 206.7l.2 .6M123.6 212.2l-1.7 1M124 206.3l-.7-.4-.3 .5 .3 .8 .7 .4 .3-.5M124 206.3l.3 .8M124 206.3l-.7 .4M124.3 207.1l-.6 .3"/>
<path d="M124.3 206.2l.3 .5M124.5 208.1l.2 .1M124.6 206.7l1.4 .8 .9-.4M124.6 206.7l.1 .8-.3 .6M124.7 207.1l1.7 1.2-.1 4.8M124.8 209.5l.1 .8M125 208.5a1.03 1.03 0 0 1 0 1.8l-.7-.3M125 208.5a1.51 1.51 0 0 1-.7 1.5M125.8 213.4l1.8 1 .4-.2M126.2 213.1h.1M126.2 213.1l1.8 1.1M126.9 217.5l-1.8 1"/>
<path d="M128 211.9v2.3M130 208.5l-3.6 2.1M130.9 206.4l14.4 8.3h.3l.1-.5M130.9 206.4h-.1M132.3 209.9l14.1 8.2M133 209.5l14.1 8.2M133 209.5l-.7 .4M134.8 211.4l-9.8 5.5M136 212.1l-8.9 5.1v.7l-.5 .3 .1-.6 .4-.2M137.9 213.1l-12.8 7.4M138.4 213.5l-46.8 27-2.1 .5M142.7 215.9l-21.4 12.4"/>
<path d="M144.7 217.1l-20.3 11.6M146.2 214l1.9 1.1M146.4 218.1l2.7 .8M147.1 217.7l2.8 .7M147.1 217.7l-.7 .4M148.6 214.8l-.1 .3h-.4M149.1 218.9h.1M149.9 218.4l-.8 .5M150 214l-.1 4.4M157.6 206.4l.3 .2M157.6 207.3l-12.6 7.3M157.8 206.1l-1 1.2a.67 .67 0 0 0 .8 .1 .67 .67 0 0 0 .3-.8"/>
<path d="M157.8 205.9l2.8 1.6M157.9 206l-.1 .1M157.9 206h.1M157.9 206l.5 .3M158.4 206.3h.1M158.4 206.3l-.5 .3M159.2 206.7l1.4 .8M160.6 207.5l.5 .1M161.1 207.6l-13 7.5M161.7 207.2l-.6 .4M31.5 224.7l2.1 3.9M31.5 224.7l-2.3-7.4 .2-.9 3.7-2 5.1 .6 .6 .4 .3 .6 2.9 11.5"/>
<path d="M31.6 224.6l-.1 .1M33.6 228.6l1.4 1.1 1.9 .4M36.6 226.8h.1M36.8 226.8l-3.2 1.8M37.2 229.5l-.4 .3 3.3 11.7 .4 .7 .6 .3 2.2 .3 .7-.3M37.2 229.5l3.4 12 .8 .7 2.6 .3M37.4 228.8l2.9 .4 .2 .8h.4l3.3 11.5-.2 1M37.4 228.8l-.4 .3 .1 .4M37.4 228.8l.2 .8-.4-.1M40.9 238.5a2.02 2.02 0 0 1 1.5 2.5M41 238.5a1.57 1.57 0 0 1 1.9 1.8 .75 .75 0 0 1-.6 .8 .75 .75 0 0 1-.9-.6 1.85 1.85 0 0 1-.4-2zM41.9 227.4l.1 .2"/>
<path d="M42 227.6l-.3 1-1.3 .8M55.3 223.4l26.4 15.8M58.1 225.1l15.5 15.9a1.24 1.24 0 0 1-.5 2l-3 1.7a.67 .67 0 0 1-.8 .1 .67 .67 0 0 1-.3-.7M69.9 237.2l-.9 6.9M70.4 237.6l-.8 6.2M71.3 223.3l.6 .8M71.4 223l5.5 3.2M71.6 221.3v.1M72.1 221.1l-.5 .2M73.2 221.7l5.7 3.3M73.8 221.4l5.7 3.3M75.6 226.6h-.1"/>
<path d="M76.3 226.6l-.8 .1M80.5 229.1l8.2 4.7-.4 .3M81.7 239.2l14.1 8.1M81.7 229l3.6 2.1M82.1 238.9l-.4 .3M82.8 226.6l.4 .2M82.8 226.5l.1 .8M82.8 226.5l.3 .1M82.9 227.3l.8 .5M82.9 227.3l.4 .5 .7 .1M83.1 226.3v.3M83.1 226.6l.1 .2"/>
<path d="M83.2 226.8l6.1 7.8M83.7 227.7v.3M83.8 225.9l.5 1.2 6.3 7.9M84.2 225.9l.5 .6 .2 .6M84.2 225.7v.1M84.4 228.5l-4.8 .5M84.5 228.7l-4.6 .5M84.7 225.4a1.07 1.07 0 0 1 .5 1.8 1.35 1.35 0 0 1-1-1.4M85.1 225.1l5.9 7.4M85.3 231.1v.8M85.3 239.5l1.2 .8a1.2 1.2 0 0 0 1.5-.2M85.3 239.4l1.1-.2 1.4 .7a.56 .56 0 0 1 .1 .7 .56 .56 0 0 1-.8 .1l-1.6-.7-.2-.2z"/>
<path d="M86.1 230.6l-.8 .5M86.2 225.2l.1 .1M86.7 224.9l-.5 .4M86.7 224.2v1M87.2 224v1.2M87.4 239.8l.6 .3M87.4 239.7v.7M87.7 228.3l5.3 3.1M87.8 239.9l-.1 .1M87.9 232.8l-.5 .3M88.3 225l-3 .4M88.4 228.2l5.1 2.9"/>
<path d="M88.9 223l1.7 1M88.9 224.5a1.91 1.91 0 0 0 .1 3l.5 .4M89.1 226.7l1.3 1.2 .6-.4M89.3 230.3l2.7 1.6M89.3 224.6l.4 1.7M89.3 224.6l-.5 .3 .3 1.8M89.5 227.9l-2 .2M89.5 227.9l1 .3M89.6 224.4a.99 .99 0 0 0-1.1 .5 .99 .99 0 0 0 .1 1.1 2.13 2.13 0 0 0 2.4 1.9l.3-.5M89.7 226.3l1.3 1.2M89.7 226.3l-.6 .4M89.7 228l-2 .3"/>
<path d="M90 238v2.2M90.3 231.6l1.2 .6M90.5 228.2l.4-.3 .5 .8M90.5 224.1l-1.2 .5M90.5 224.1a1.89 1.89 0 0 0 1.5 2.7M90.6 224a1.55 1.55 0 0 0-.9 1.4 1.55 1.55 0 0 0 .9 1.4l.7 .3 .8-.3M90.6 224l-.1 .1M90.6 224l.8 .2M91.2 227.5l.4 .7v.6M91.3 224.2l-.5 .3M91.6 227.2a.82 .82 0 0 1 .5 .8 .82 .82 0 0 1-.6 .8l-1-.6M91.6 227.2l-.6 .3"/>
<path d="M92 224.4a.55 .55 0 0 0-.8 0 .55 .55 0 0 0 0 .8l.6 .7a.54 .54 0 0 0 .7-.1 .54 .54 0 0 0 0-.7M92 227l-.4 .2M92 227l-1.5 .8M92 226.8v.2M92.3 226l-.5 .2M92.4 225.9l-.1 .7-.3 .2M92.5 225.1a.7 .7 0 0 0-1.1-.6 .76 .76 0 0 0 .2 .9 .76 .76 0 0 0 .9 .1M108.4 221l-14.3 8.3M109.7 221.7l-19.3 11.2a1.4 1.4 0 0 0 .1 1.9M112 223l-21.4 12.4M112.3 223.2l-21.4 12.4M113.7 227.8v1.2l.5 .9a19.6 19.6 0 0 0 7.1 5.6l15.4 3.8"/>
<path d="M113.7 227.8l-.6 .4v1.1l.5 .9a19.1 19.1 0 0 0 7.2 5.6l17.3 4.3M113.7 227.8h.1M113.8 227.8l4.7 2.7M115 222.3l1.2 .8a1.2 1.2 0 0 0 1.5-.2M115 222.3l1.1-.3 1.4 .7a.56 .56 0 0 1 .1 .8 .56 .56 0 0 1-.8 .1l-1.6-.7-.2-.2zM115.2 231.8l-20.8 12M116.5 226.2v1.1l.5 .9a18.9 18.9 0 0 0 7.2 5.6l20.5 5.1 1-.4M116.5 226.2h.1M116.7 233.2l-19.2 11.1M117 222.4v.9M117.1 225.9l-.6 .3M118 230.2v.1"/>
<path d="M118.6 230.5h-.1M118.6 229.9v.6M118.7 229.8l-.7 .4M119.5 220.8v2.4M121.4 228.2v.1M122 227.9l-.1 .7-4.8-2.7v1.1l.5 .9a19.1 19.1 0 0 0 7.2 5.6l20.7 5M122.5 227.6l2.3 1.3M124.8 228.9h.1M124.9 228.5l-.1 .4M125.1 220.7l-34.8 20.1-.7-.4M126.2 227.7l4 2.5M126.8 227.4l3.7 2.1a.41 .41 0 0 1 .4 .5 .41 .41 0 0 1-.4 .4l-4.4-2.6"/>
<path d="M127.9 226.7l2.3 1.6M128.5 226.4l2 1.2a.41 .41 0 0 1 .4 .4 .41 .41 0 0 1-.4 .4l-2.8-1.6M129.7 235.2l13.2 7.6h.5l1.4-.8 .6-.7 .1-2.8M130.1 225.5l4.5 2.6 .3 .8 11 6.4 .1 2.5-.4 .7M131.6 230.4h.3l4.3 2.4a.41 .41 0 0 1 .3 .4 .41 .41 0 0 1-.3 .4l-4.4-2.5zM131.6 228.4h.3l4.4 2.5 .2 .8h-.3l-4.4-2.6zM131.6 228.9l4.3 2.6M131.6 230.9l4.3 2.6M134.8 237.2a.62 .62 0 0 1 .7-.3 .62 .62 0 0 1 .4 .6 .65 .65 0 0 1-.7 .2 .65 .65 0 0 1-.4-.5zM134.8 237.1l.5 .2 .6-.2M137.3 231.7h.3l4.2 2.4a.41 .41 0 0 1 .4 .4 .41 .41 0 0 1-.4 .4l-4.2-2.4zM137.3 233.7l.3-.1 4.2 2.5a.41 .41 0 0 1 .4 .4 .41 .41 0 0 1-.4 .4l-4.2-2.4z"/>
<path d="M137.3 234.1l4.2 2.6M137.3 232.2l4.2 2.6M145.6 238.5h-.1M30.4 244.3a1.75 1.75 0 0 0-.5 2.3 1.75 1.75 0 0 0 2.2 .7M31.5 244.5a.91 .91 0 0 0-1.3-.1 .91 .91 0 0 0-.1 1.3 1.55 1.55 0 0 0 2.2 1.4l.2-.9M33.5 243.4l-2.7 1.5M33.8 243.3l.1 .1M33.8 243.4a.79 .79 0 0 0-.1 1 .79 .79 0 0 0 .9 .4M33.9 243.4l.2 .1M34 243.4l-.4-.1a1.01 1.01 0 0 0-.2 1.2 1.01 1.01 0 0 0 1.1 .6M34 243.4a1.27 1.27 0 0 1 .6 1.4M34.4 245.1l-2.6 1.5"/>
<path d="M34.6 244.8l-.1 .3M36.1 240.7a2.32 2.32 0 0 1 2.5 2.7 1 1 0 0 1-.9 .8 1 1 0 0 1-1-.6 2.43 2.43 0 0 1-.6-2.9zM36.2 240.6a1.88 1.88 0 0 0 .1 3 1.29 1.29 0 0 0 1.9 .5M36.5 241.6a1.37 1.37 0 0 1 1 1.7M36.6 241.5a1.11 1.11 0 0 1 1.1 .6 1.11 1.11 0 0 1-.1 1.2 1.36 1.36 0 0 1-1-1.8zM69.3 244.8l10.9 6.3 .8-.1M69.6 243.8l-.6 .3M73.9 241.5l-.6 .7-3.2 1.9h-.4l-.1-.3M81 251l2.3 1.3 .9-.3M82.3 251.1l-.2-.1 1.8 1h.3M87.5 241.7l9 5.2M89.1 240.7l5.5 3.3h.4l.1-.6"/>
<path d="M92.1 245.2l-10.3 5.9-.8-.1M94 246.3l-9.8 5.7M95.5 243.2l2 1.1M95.8 247.3l2.6 .8 .8-.4M96.5 246.9l2.8 .7M96.5 246.9l-.7 .4M97.9 244.1l-.1 .2h-.3M99.3 243.2v4.4M142 241.3l.4 .1 .7-.1M142 241.2a.58 .58 0 0 1 .7-.2 .58 .58 0 0 1 .4 .7 .57 .57 0 0 1-.7 .2 .57 .57 0 0 1-.4-.7zM143 241.2v.1"/>
</g>
<g fill="#000">
<circle cx="65.3" cy="214.7" r=".18"/>
<circle cx="116.1" cy="205.5" r=".18"/>
<circle cx="134.4" cy="208.4" r=".18"/>
<circle cx="148.6" cy="214.8" r=".18"/>
<circle cx="55.3" cy="223.4" r=".18"/>
<circle cx="93" cy="231.4" r=".18"/>
<circle cx="97.9" cy="244.1" r=".18"/>
</g>
<g fill="none" stroke="#000" stroke-width=".71">
<path d="M10 10h400v277h-400zM70 6.6v3.4M140 6.6v3.4M207.1 5h5.8l-2.9 5zM210 0v10M280 6.6v3.4M350 6.6v3.4M6.6 74.2h3.4M410 74.2h3.5M0 148.5h10M5 145.6l5 2.9-5 2.9zM410 148.5h10.1"/>
<path d="M410 148.5l5.1-2.9v5.8zM6.6 222.7h3.4M410 222.7h3.5M70 287v3.4M140 287v3.4M210 287v10M210 287l2.9 5h-5.8zM280 287v3.4M350 287v3.4"/>
</g>
<path d="M270 257h140v30h-140zM303.1 257v16M350 257v30M390.1 257v12M270 265h33.1M270 273h80M350 277h60M350 269h60M350 263h60M370 277v10M390.1 277v10" fill="none" stroke="#000" stroke-width=".51"/>
<g fill="#000" stroke="#000" stroke-width=".3">
<path d="M114.1 144.9l.1 .5zM114 144.7l.2 .7zM113.8 144.5l.4 .9zM113.5 144.3l.7 1.1zM113.3 144.3h.2l.7 1.1zM113 144.2l.3 .1 .9 1.1zM112.8 144.2h.2l1.2 1.2zM112.5 144.3l.3-.1 1.4 1.2zM112.3 144.4l.2-.1 1.7 1.1zM112.1 144.6l.2-.2 1.9 1zM112.1 144.6l2.1 .8-2.3-.6zM111.9 144.8l2.3 .6-2.4-.4z"/>
<path d="M111.8 145l2.4 .4-2.5-.1zM111.7 145.3l2.5 .1-2.5 .2zM111.7 145.6l2.5-.2-2.4 .5zM111.8 145.9l2.4-.5-2.3 .7zM111.9 146.1l2.3-.7-2.1 .9zM112.1 146.3l2.1-.9-1.9 1.1zM112.3 146.5l1.9-1.1-1.7 1.2zM112.5 146.6l1.7-1.2-1.4 1.3zM112.8 146.7l1.4-1.3-1.2 1.3zM114.2 145.4l-.9 1.2-.3 .1zM114.2 145.4l-.9 1.2zM114.2 145.4l-.7 1.1z"/>
<path d="M114.2 145.4l-.4 1zM114.2 145.4l-.2 .8zM114.2 145.4l-.1 .6zM114.2 145.4v.3zM75.2 174.9l.8-.7 1.2 2.3zM83.4 170.3l.8-.7 1.4 2.2zM59.2 183.9l.7-.6 1.3 2.2zM63.9 181.1l.8-.6 1.1 2.3zM160 196.4l.1 .5zM159.8 196.2l.3 .7zM159.7 196l.4 .9zM159.4 195.8l.7 1.1z"/>
<path d="M159.2 195.7l.2 .1 .7 1.1zM158.9 195.7h.3l.9 1.2zM158.6 195.7h.3l1.2 1.2zM158.4 195.8l.2-.1 1.5 1.2zM158.2 195.9l.2-.1 1.7 1.1zM158 196.1l.2-.2 1.9 1zM158 196.1l2.1 .8-2.3-.6zM157.8 196.3l2.3 .6-2.4-.4zM157.7 196.5l2.4 .4-2.5-.1zM157.6 196.8l2.5 .1-2.5 .2zM157.6 197.1l2.5-.2-2.4 .4zM157.7 197.3l2.4-.4-2.3 .7z"/>
<path d="M157.8 197.6l2.3-.7-2.1 .9zM158 197.8l2.1-.9-1.9 1.1zM158.2 198l1.9-1.1-1.7 1.2zM158.4 198.1l1.7-1.2-1.5 1.3zM158.6 198.2l1.5-1.3-1.2 1.3zM160.1 196.9l-1.2 1.3zM160.1 196.9l-.9 1.2zM160.1 196.9l-.7 1.1zM160.1 196.9l-.4 1zM160.1 196.9l-.3 .8zM160.1 196.9l-.1 .6zM160.1 196.9v.3z"/>
<path d="M28.4 222.3l2.1-1.4-1.4 2.1zM33.4 245.7l1.1 2.3-1 .2zM38.2 244.1l1.8 1.8-.8 .5z"/>
</g>
<g font-size="12.6">
<text x="150.9" y="25.6">MONTAJE PERIFÉRICO</text>
<text x="156.4" y="40">SMK_SLVSMC_SEAT</text>
<text x="168.1" y="68.7">SIL-027-SEAT-01</text>
</g>
<g font-size="9.4">
<text x="198.5" y="214.4">NOTA IMPORTANTE:</text>
<text x="198.5" y="225.2">Colocar los tornillos que vienen con los asientos</text>
</g>
<g font-size="4.7">
<text x="304.5" y="263.9">Montaje del Asiento</text>
<text x="304.5" y="269.3">SILVER V027</text>
</g>
<g font-size="4.2">
<text x="33.9" y="9.6">6</text>
<text x="103.9" y="9.6">5</text>
<text x="173.9" y="9.6">4</text>
<text x="243.8" y="9.6">3</text>
<text x="313.9" y="9.6">2</text>
<text x="383.9" y="9.6">1</text>
<text x="6.7" y="38.7">D</text>
<text x="410.5" y="38.7">D</text>
<text x="6.9" y="112.9">C</text>
<text x="410.7" y="112.9">C</text>
<text x="6.9" y="187.1">B</text>
<text x="410.7" y="187.1">B</text>
<text x="6.8" y="261.4">A</text>
<text x="410.7" y="261.4">A</text>
<text x="33.9" y="290.4">6</text>
<text x="103.9" y="290.4">5</text>
<text x="173.9" y="290.4">4</text>
<text x="243.8" y="290.4">3</text>
<text x="313.9" y="290.4">2</text>
<text x="383.9" y="290.4">1</text>
</g>
<g font-size="3.9">
<text x="166.3" y="84.8">ITEM</text>
<text x="176.3" y="84.8">QTY</text>
<text x="224.1" y="84.8">PART NUMBER</text>
<text x="331.2" y="84.8">DESCRIPTION</text>
<text x="396.4" y="84.8">ID REF</text>
<text x="169.4" y="90">1</text>
<text x="169.4" y="95.3">2</text>
<text x="178.6" y="90">1</text>
<text x="178.6" y="95.3">9</text>
<text x="184.6" y="90.1">Asiento SILVER V027, BLACK SEAT, ASJUSTOR, CLOTH MATERIAL</text>
<text x="184.6" y="95.3">DIN 125 - A 10,5</text>
<text x="289.4" y="90.1">Asiento SILVER V027, BLACK SEAT, ASJUSTOR, CLOTH MATERIAL</text>
<text x="289.4" y="95.4">Washer</text>
<text x="397.5" y="90">1626</text>
<text x="169.4" y="100.7">3</text>
<text x="178.6" y="100.7">4</text>
<text x="184.6" y="100.7">DIN 912 - M10 x 30</text>
<text x="289.4" y="100.8">Cylinder Head Cap Screw</text>
<text x="169.4" y="105.9">4</text>
<text x="178.6" y="105.9">4</text>
<text x="184.6" y="106">DIN 985 - M10</text>
<text x="289.4" y="105.9">Hex Nut</text>
<text x="169.4" y="111.3">5</text>
<text x="178.6" y="111.3">1</text>
<text x="184.6" y="111.3">Enganche cinturón de seguridad</text>
<text x="289.4" y="111.3">Enganche cinturón de seguridad</text>
<text x="397.5" y="111.3">1621</text>
<text x="169.4" y="116.6">6</text>
<text x="178.6" y="116.6">1</text>
<text x="184.6" y="116.6">ISO 7380 - M10 x 20</text>
<text x="289.4" y="116.7">Hexagon Socket Button Head Screw - Product grade A</text>
<text x="169.4" y="121.9">7</text>
<text x="178.6" y="121.9">1</text>
<text x="184.6" y="121.9">SIL-027-BASE-01</text>
<text x="289.4" y="122">Conjunto soldado base inferior asiento Silver V027</text>
<text x="397.5" y="121.9">2564</text>
<text x="91.4" y="126.1">1</text>
<text x="27.7" y="149.2">4</text>
<text x="39.3" y="149.2">2</text>
<text x="51.6" y="149.2">2</text>
<text x="60.8" y="149.2">3</text>
<text x="173.3" y="182.7">7</text>
<text x="17.9" y="233.7">5</text>
<text x="36.5" y="262.4">6</text>
<text x="48.7" y="262.4">2</text>
</g>
<text font-size="3.1" x="352.3" y="275">SMK_SLVSMC_SEAT-ENS01</text>
<g font-size="2.4">
<text x="271.1" y="259.7">SCALE:</text>
<text x="350.4" y="260.8">DRAWN: Carlos Ruiz Madrigal</text>
<text x="391.1" y="260.6">19/01/2016</text>
<text x="350.5" y="267">CHECKED: Antonio Garcia</text>
<text x="391.2" y="266.7">20/01/2016</text>
<text x="350.5" y="271.4">DWG NO:</text>
<text x="351.5" y="279.3">REV</text>
<text x="371.9" y="279.4">SIZE</text>
<text x="390.9" y="279.6">SHEET</text>
<text x="358.1" y="284.1">01</text>
<text x="377.8" y="283.9">A3</text>
<text x="398.2" y="283.8">1 /1</text>
</g>
</svg>
